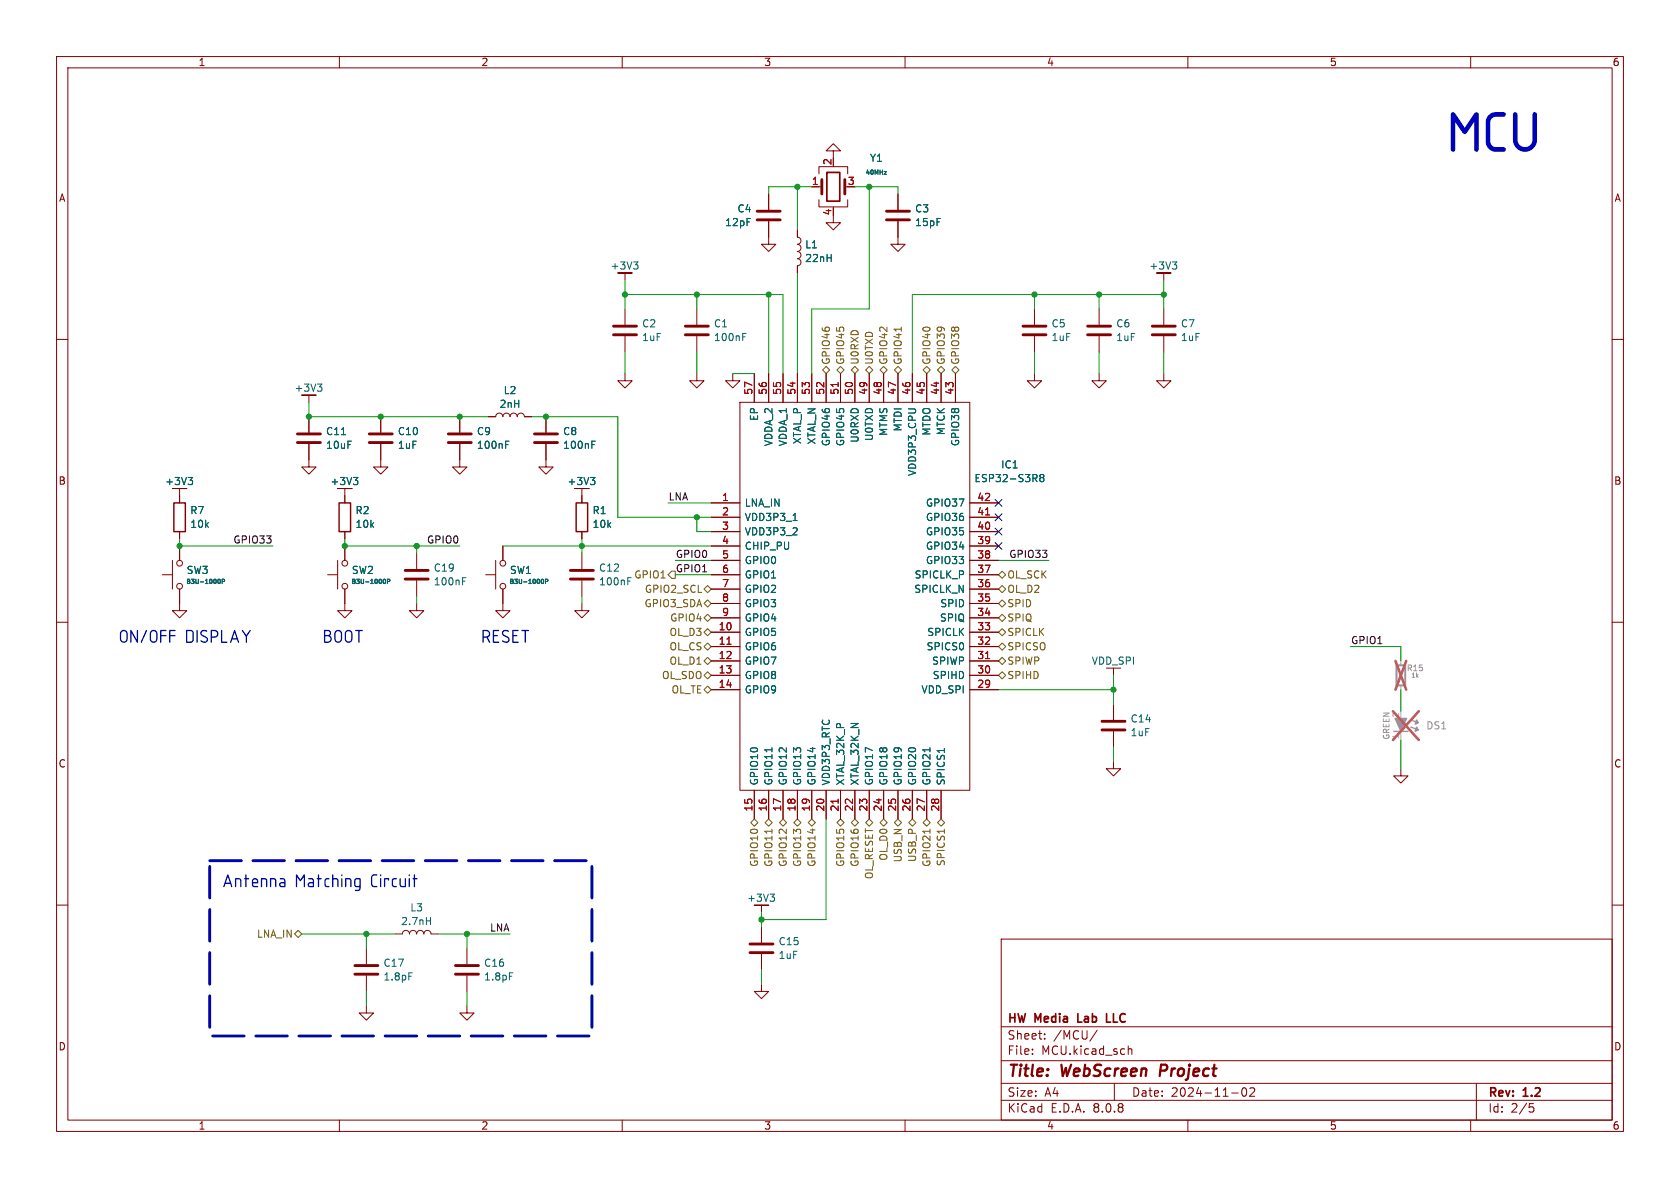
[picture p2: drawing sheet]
<svg xmlns="http://www.w3.org/2000/svg" width="297mm" height="210mm" viewBox="0 0 297 210" stroke-linecap="round" stroke-linejoin="round" font-family="sans-serif">
<g fill="none" stroke="#840000" stroke-width=".18">
<path d="M10 10h277v190h-277zM12 12h273v186h-273zM60 10v2M110 10v2M160 10v2M210 10v2M260 10v2M135.9 39.1v4.1h1.3l-1.3 1.3-1.3-1.3h1.3M135.9 34.3v2.8M143.5 33h1.8M144.8 35.3v1.3h5.1v-1.3M144.8 30.7v-1.2h5.1v1.2"/>
<path d="M147.3 38.1v1.3h1.3l-1.3 1.2-1.3-1.2h1.3M147.3 26.7h1.3l-1.3-1.3-1.3 1.3h1.3v1.2M147.3 36.6v.2M158.7 39.1v4.1h1.3l-1.3 1.3-1.2-1.3h1.2M158.7 34.3v2.8M110.5 48.3v1.2M110.5 54.6v2.8M110.5 59.4v2.8M123.2 54.6v2.8M123.2 59.4v2.8M141 45.7a.63 .63 0 0 1 .6 .7 .63 .63 0 0 1-.6 .6v1.3M141 40.6v1.3a.64 .64 0 0 1 .6 .7 .64 .64 0 0 1-.6 .6 .64 .64 0 0 1 .6 .6 .64 .64 0 0 1-.6 .7 .63 .63 0 0 1 .6 .6 .63 .63 0 0 1-.6 .6"/>
<path d="M182.9 54.6v2.8M182.9 59.4v2.8M194.3 54.6v2.8M194.3 59.4v2.8M205.7 48.3v1.2M205.7 54.6v2.8M205.7 59.4v2.8M10 60h2M54.6 78.5v4.1h1.3l-1.3 1.2-1.3-1.2h1.3M54.6 69.9v1.2M54.6 73.7v2.8M67.3 78.5v4.1h1.3l-1.3 1.2-1.3-1.2h1.3"/>
<path d="M67.3 73.7v2.8M81.3 78.5v4.1h1.2l-1.2 1.2-1.3-1.2h1.3M81.3 73.7v2.8M86.4 73.7h1.2a.64 .64 0 0 1 .7-.7 .64 .64 0 0 1 .6 .7 .64 .64 0 0 1 .6-.7 .64 .64 0 0 1 .7 .7 .64 .64 0 0 1 .6-.7 .64 .64 0 0 1 .6 .7 .64 .64 0 0 1 .7-.7 .64 .64 0 0 1 .6 .7h1.3M96.5 78.5v4.1h1.3l-1.3 1.2-1.3-1.2h1.3M96.5 73.7v2.8M110.5 66v1.3h1.3l-1.3 1.3-1.3-1.3h1.3M123.2 66v1.3h1.3l-1.3 1.3-1.3-1.3h1.3M129.5 66v1.3h1.3l-1.3 1.3-1.2-1.3h1.2M130.8 71.1h40.6v68.6h-40.6zM133.3 66v5.1M135.9 66v5.1"/>
<path d="M138.4 66v5.1M141 66v5.1M143.5 66v5.1M146 66v5.1M148.6 66v5.1M151.1 66v5.1M153.7 66v5.1M156.2 66v5.1M158.7 66v5.1M161.3 66v5.1M163.8 66v5.1M166.4 66v5.1"/>
<path d="M168.9 66v5.1M182.9 66v1.3h1.2l-1.2 1.3-1.3-1.3h1.3M194.3 66v1.3h1.3l-1.3 1.3-1.3-1.3h1.3M205.7 66v1.3h1.3l-1.3 1.3-1.2-1.3h1.2M285 60h2M30.5 99.1v5M31.7 86.4v2.5M31.7 94v1.3M31.7 96.5v2.6M59.7 99.1v5M61 86.4v2.5M61 94v1.3"/>
<path d="M61 96.5v2.6M73.7 97.8v2.8M87.6 99.1v5M88.9 96.5v2.6M102.9 86.4v2.5M102.9 94v1.3M102.9 97.8v2.8M125.7 88.9h5.1M125.7 91.4h5.1M125.7 94h5.1M125.7 99.1h5.1M125.7 96.5h5.1"/>
<path d="M171.4 88.9h5.1M171.4 91.4h5.1M171.4 94h5.1M171.4 99.1h5.1M171.4 96.5h5.1M10 110h2M28.7 101.6h1.8M31.7 104.1v3.9h1.3l-1.3 1.2-1.2-1.2h1.2M57.9 101.6h1.8M61 104.1v3.9h1.2l-1.2 1.2-1.3-1.2h1.3M73.7 106.7v1.3h1.2l-1.2 1.2-1.3-1.2h1.3M73.7 102.6v2.8"/>
<path d="M85.9 101.6h1.7M88.9 104.1v3.9h1.3l-1.3 1.2-1.3-1.2h1.3M102.9 106.7v1.3h1.2l-1.2 1.2-1.3-1.2h1.3M102.9 102.6v2.8M125.7 111.8h5.1M125.7 114.3h5.1M125.7 116.8h5.1M125.7 119.4h5.1M125.7 109.2h5.1M125.7 106.7h5.1M125.7 104.1h5.1M125.7 101.6h5.1"/>
<path d="M171.4 111.8h5.1M171.4 114.3h5.1M171.4 116.8h5.1M171.4 119.4h5.1M171.4 109.2h5.1M171.4 106.7h5.1M171.4 104.1h5.1M171.4 101.6h5.1M196.8 118.1v1.3M285 110h2M125.7 121.9h5.1M133.3 139.7v5.1"/>
<path d="M135.9 139.7v5.1M138.4 139.7v5.1M141 139.7v5.1M143.5 139.7v5.1M146 139.7v5.1M148.6 139.7v5.1M151.1 139.7v5.1M153.7 139.7v5.1M156.2 139.7v5.1M158.7 139.7v5.1M161.3 139.7v5.1M163.8 139.7v5.1"/>
<path d="M166.4 139.7v5.1M171.4 121.9h5.1M196.8 134.6v1.3h1.3l-1.3 1.3-1.2-1.3h1.2M196.8 124.5v2.8M196.8 129.3v2.8M247.6 135.9v1.3h1.3l-1.3 1.2-1.2-1.2h1.2M10 160h2M64.8 177.8v1.3h1.2l-1.2 1.2-1.3-1.2h1.3M64.8 167.6v2.8M64.8 172.5v2.8M69.8 165.1h1.3a.64 .64 0 0 1 .7-.6 .64 .64 0 0 1 .6 .6 .64 .64 0 0 1 .6-.6 .64 .64 0 0 1 .7 .6 .64 .64 0 0 1 .6-.6 .64 .64 0 0 1 .6 .6 .64 .64 0 0 1 .7-.6 .64 .64 0 0 1 .6 .6h1.3M82.5 177.8v1.3h1.3l-1.3 1.2-1.2-1.2h1.2"/>
<path d="M82.5 167.6v2.8M82.5 172.5v2.8M134.6 174v1.3h1.3l-1.3 1.2-1.3-1.2h1.3M134.6 160v1.3M134.6 163.8v2.8M134.6 168.7v2.8M177 166h108v32h-108zM285 160h2M60 198v2M110 198v2M160 198v2M177 194.5h108"/>
<path d="M177 191.5h108M177 187.5h108M177 181.5h108M182.5 186.3v.1M182.5 185.5v.1M184.7 183.6v.1M184.7 182.8v.1M194 182.1l-1.3 2M197 191.5v3M199.5 184.9v1.5M199.5 185.5l.2-.1 .3 .1 .1 .9M210 198v2"/>
<path d="M217.7 193.2h1.2M219.7 192.4l.2-.1a.81 .81 0 0 1 .6 .6 .81 .81 0 0 1-.3 .8l-.2 .1a.81 .81 0 0 1-.3-1.4zM221 192.4l.5-.1 .2 .1 .1 .3-.9 1.1h.9M260 198v2M261 191.5v6.5M270.4 195.1h.7M270.5 195.7h.4l.3 .3-.2 .5-.5 .1"/>
<circle cx="31.8" cy="99.6" r=".51"/>
<circle cx="61" cy="99.6" r=".51"/>
<circle cx="88.9" cy="99.6" r=".51"/>
<circle cx="31.8" cy="103.6" r=".51"/>
<circle cx="61" cy="103.6" r=".51"/>
<circle cx="88.9" cy="103.6" r=".51"/>
</g>
<path d="M205.3 188.2l-.3 2" fill="none" stroke="#840000" stroke-width=".4"/>
<path d="M146.2 30.5h2.3v5.1h-2.3zM190.6 179.2v1.5h.7M195.6 179.2v1.5h.7" fill="none" stroke="#840000" stroke-width=".3"/>
<g fill="none" stroke="#840000" stroke-width=".51">
<path d="M133.9 38.9h4M133.9 37.3h4M145.3 31.8v2.5M149.4 31.8v2.5M156.7 38.9h4.1M156.7 37.3h4.1M108.5 59.2h4M108.5 57.7h4M121.2 59.2h4M121.2 57.7h4M180.8 59.2h4.1M180.8 57.7h4.1"/>
<path d="M192.3 59.2h4M192.3 57.7h4M203.7 59.2h4.1M203.7 57.7h4.1M52.6 78.2h4M52.6 76.7h4M65.3 78.2h4M65.3 76.7h4M79.2 78.2h4.1M79.2 76.7h4.1M94.5 78.2h4.1M94.5 76.7h4.1"/>
<path d="M71.6 102.4h4.1M71.6 100.8h4.1M100.8 102.4h4.1M100.8 100.8h4.1M194.8 129h4.1M194.8 127.5h4.1M62.7 172.2h4.1M62.7 170.7h4.1M80.5 172.2h4.1M80.5 170.7h4.1M132.6 168.4h4.1M132.6 166.9h4.1"/>
</g>
<path d="M148.2 67.6v.7M174.2 91h.8M128.5 113.9h.7M174.2 116.4h.8M148.2 141.3v.7" fill="none" stroke="#a90000" stroke-width=".18"/>
<g fill="none" stroke="#006464" stroke-width=".18">
<path d="M156.3 30.3h.4l-.4 .5h.4M112 46.3h.8l-.4 .5M112.5 46.8l.3 .2v.3l-.3 .3M131.3 59.5h.4M131.3 58.9h.6M207.3 46.3h.7l-.4 .5M207.8 46.8l.2 .2v.3l-.2 .3M56.1 67.9h.8l-.4 .5M56.7 68.4l.2 .2v.3l-.2 .3M60.4 76.8h.7M89.4 78.6h.4M89.4 78h.6"/>
<path d="M104.6 78.6h.5M104.6 78h.6M33.3 84.4h.7l-.4 .5M33.8 84.9l.2 .2v.3l-.2 .3M62.5 84.4h.8l-.5 .5M63 84.9l.3 .2v.3l-.3 .3M104.4 84.4h.8l-.5 .5M104.9 84.9l.3 .2v.3l-.3 .3M140.2 92h.7M182.9 84.5l.4 .6M183.2 83.9l.1 .2-.1 .4M184.1 84.4l-.3-.2 .3-.3h.2l.2 .2-.2 .3"/>
<path d="M184.1 84.4l-.3 .3 .1 .3 .2 .1h.3l.1-.2v-.2l-.2-.3M184.1 84.4h.2M38.6 102.5l.1-.1a.37 .37 0 0 1 .3 .4 .37 .37 0 0 1-.4 .3M39.3 102.8h.3l.1-.3-.4-.1v.8M68 102.4l-.2 .1M68 102.4l.1 .1M68.1 102.5a.37 .37 0 0 1 .1 .4 .37 .37 0 0 1-.4 .2M68.5 102.8h.3l.1-.3-.4-.1v.8M81.8 102.7h.4M81.8 102.1h.6M95.7 102.5l.1-.1a.37 .37 0 0 1 .3 .4 .37 .37 0 0 1-.3 .3h-.1M96.4 102.8h.4v-.3l-.4-.1v.8"/>
<path d="M111 102.7h.4M111 102.1h.6M136.5 132.2v.7M164.4 132.2v.7M166.9 132.3v.7M136.1 158.1h.8l-.4 .4M136.7 158.5l.2 .3v.3l-.2 .2M72.3 172h.6M75.4 162.8h.7M76.1 162.2v1.3M90.1 172h.6"/>
</g>
<path d="M246.4 129.3h2.5M249.4 128.5l1.3 .5-.5 .3 .2-.8 .3 .5M249.4 127.3l1.3 .5-.5 .2 .2-.7 .3 .5" fill="none" stroke="#a1a1a1" stroke-width=".25"/>
<path d="M247.6 116.8v.8M247.6 121.2v.7M247.6 125.7v1.3M247.6 129.3v1.5" fill="none" stroke="#a1a1a1" stroke-width=".18"/>
<path d="M246.6 127h2.1l-1.1 2.3z" fill="#a1a1a1" stroke="#a1a1a1" stroke-width=".25"/>
<path d="M246.7 116.8l1.9 5.1M248.6 116.8l-1.9 5.1M246.3 125.7l4.5 5.1M250.8 125.7l-4.5 5.1" fill="none" stroke="#e65255" stroke-width=".46"/>
<path d="M246.9 117.6h1.5v3.6h-1.5z" fill="none" stroke="#a1a1a1" stroke-width=".38"/>
<path d="M30.7 88.9h2.1v5.1h-2.1zM59.9 88.9h2.1v5.1h-2.1zM101.9 88.9h2v5.1h-2z" fill="none" stroke="#840000" stroke-width=".25"/>
<g fill="none" stroke="#725600" stroke-width=".18">
<path d="M159.3 57.8v.8M145.4 65.4l.6-.6 .7 .6-.7 .6zM148 65.4l.6-.6 .6 .6-.6 .6zM150.5 65.4l.6-.6 .7 .6-.7 .6zM153 65.4l.7-.6 .6 .6-.6 .6zM155.6 65.4l.6-.6 .6 .6-.6 .6zM158.1 65.4l.6-.6 .7 .6-.7 .6zM163.2 65.4l.6-.6 .7 .6-.7 .6zM165.7 65.4l.7-.6 .6 .6-.6 .6zM168.3 65.4l.6-.6 .6 .6-.6 .6zM118.7 101h.7v1.2h-.7l-.6-.6zM124.5 104.1l.6-.6 .6 .6-.6 .7z"/>
<path d="M124.5 116.8l.6-.6 .6 .6-.6 .7zM124.5 114.3l.6-.6 .6 .6-.6 .6zM124.5 109.2l.6-.6 .6 .6-.6 .7zM124.5 119.4l.6-.7 .6 .7-.6 .6zM124.5 106.7l.6-.7 .6 .7-.6 .6zM125.1 111.1l.6 .7-.6 .6-.6-.6zM176.5 101.6l.7-.6 .6 .6-.6 .6zM176.5 109.2l.7-.6 .6 .6-.6 .7zM176.5 106.7l.7-.7 .6 .7-.6 .6zM176.5 119.4l.7-.7 .6 .7-.6 .6zM176.5 104.1l.7-.6 .6 .6-.6 .7zM176.5 114.3l.7-.6 .6 .6-.6 .6z"/>
<path d="M176.5 116.8l.7-.6 .6 .6-.6 .7zM177.2 111.1l.6 .7-.6 .6-.7-.6zM125.1 121.3l.6 .6-.6 .7-.6-.7zM132.7 145.4l.6-.6 .7 .6-.7 .7zM135.3 145.4l.6-.6 .6 .6-.6 .7zM136.5 146.6v.7M137.8 145.4l.6-.6 .7 .6-.7 .7zM140.3 145.4l.7-.6 .6 .6-.6 .7zM142.9 145.4l.6-.6 .6 .6-.6 .7zM148 145.4l.6-.6 .6 .6-.6 .7zM150.5 145.4l.6-.6 .7 .6-.7 .7zM153 145.4l.7-.6 .6 .6-.6 .7z"/>
<path d="M155.6 145.4l.6-.6 .6 .6-.6 .7zM158.1 145.4l.6-.6 .7 .6-.7 .7zM160.7 145.4l.6-.6 .6 .6-.6 .7zM163.2 145.4l.6-.6 .7 .6-.7 .7zM164.4 146.6v.7M165.7 145.4l.7-.6 .6 .6-.6 .7zM166.9 146.6v.7M52.7 164.5l.6 .6-.6 .6-.6-.6z"/>
</g>
<path d="M37.1 152.1h67.5v31h-67.5z" fill="none" stroke="#0000c2" stroke-width=".51" stroke-dasharray="5.6 2"/>
<g fill="none" stroke="#009600" stroke-width=".18">
<path d="M141 33v7.6M143.5 33h-7.6v1.3M151.1 33h7.6v1.3M153.7 33v21.6h-10.2v11.4M110.5 52.1h27.9v13.9M110.5 49.5v5.1M123.2 52.1v2.5M135.9 52.1v13.9M141 48.3v17.7M182.9 52.1v2.5M194.3 52.1v2.5M205.7 52.1h-44.4v13.9"/>
<path d="M205.7 49.5v5.1M54.6 71.1v2.6h31.8M94 73.7h15.2v17.7h16.5M110.5 62.2v3.8M123.2 62.2v3.8M129.5 66h3.8M182.9 62.2v3.8M194.3 62.2v3.8M205.7 62.2v3.8M31.7 95.3v1.2h16.6M61 95.3v1.2h20.3M73.7 96.5v1.3"/>
<path d="M88.9 96.5h36.8M102.9 95.3v2.5M118.1 88.9h7.6M119.4 99.1h6.3M123.2 91.4v2.6h2.5M176.5 99.1h8.9M73.7 105.4v1.3M102.9 105.4v1.3M119.4 101.6h6.3M196.8 119.4v5.1M238.8 114.3h8.8v2.5M176.5 121.9h20.3"/>
<path d="M196.8 132.1v2.5M247.6 121.9v3.8M247.6 130.8v5.1M146 144.8v17.8h-11.4M53.3 165.1h16.5M64.8 165.1v2.5M64.8 175.3v2.5M77.5 165.1h12.7M82.5 165.1v2.5M82.5 175.3v2.5M134.6 161.3v2.5M134.6 171.5v2.5"/>
</g>
<path d="M175.9 95.9l1.2 1.2M175.9 90.8l1.2 1.2M175.9 93.4l1.2 1.2M175.9 88.3l1.2 1.2M177.1 95.9l-1.2 1.2M177.1 90.8l-1.2 1.2M177.1 93.4l-1.2 1.2M177.1 88.3l-1.2 1.2" fill="none" stroke="#000084" stroke-width=".18"/>
<g fill="#009600" stroke="#009600" stroke-width=".18">
<circle cx="153.7" cy="33" r=".46"/>
<circle cx="135.9" cy="52.1" r=".46"/>
<circle cx="141" cy="33" r=".46"/>
<circle cx="73.7" cy="96.5" r=".46"/>
<circle cx="123.2" cy="91.4" r=".46"/>
<circle cx="102.9" cy="96.5" r=".46"/>
<circle cx="196.8" cy="121.9" r=".46"/>
<circle cx="182.9" cy="52.1" r=".46"/>
<circle cx="194.3" cy="52.1" r=".46"/>
<circle cx="205.7" cy="52.1" r=".46"/>
<circle cx="134.6" cy="162.6" r=".46"/>
<circle cx="61" cy="96.5" r=".46"/>
<circle cx="31.7" cy="96.5" r=".46"/>
<circle cx="54.6" cy="73.7" r=".46"/>
<circle cx="64.8" cy="165.1" r=".46"/>
<circle cx="67.3" cy="73.7" r=".46"/>
<circle cx="81.3" cy="73.7" r=".46"/>
<circle cx="82.5" cy="165.1" r=".46"/>
<circle cx="110.5" cy="52.1" r=".46"/>
<circle cx="123.2" cy="52.1" r=".46"/>
<circle cx="96.5" cy="73.7" r=".46"/>
</g>
<text font-size="10.6" fill="#0000c2" x="255.8" y="28.1">MCU</text>
<g font-size="3.5" fill="#0000c2">
<text x="21" y="114.1">ON/OFF</text>
<text x="32.7" y="114.1">DISPLAY</text>
<text x="57" y="114.1">BOOT</text>
<text x="85.1" y="114.1">RESET</text>
<text x="39.2" y="157.3">AntennaMatchingCircuit</text>
</g>
<g font-size="2.8" fill="#840000">
<text x="178" y="190.9">Title:</text>
<text x="187.7" y="190.9">WebScreen</text>
<text x="205.9" y="190.9">Project</text>
</g>
<g font-size="2.1" fill="#840000">
<text x="178" y="184">Sheet:</text>
<text x="178" y="181.2">HW</text>
<text x="183" y="181.2">Media</text>
<text x="186.2" y="184">/MCU/</text>
<text x="191.2" y="181.2">Lab</text>
<text x="196.9" y="181.2">LLC</text>
<text x="178" y="186.7">File:</text>
<text x="184.1" y="186.7">MCU.kicad_sch</text>
<text x="178" y="196.9">KiCad</text>
<text x="178" y="194.1">Size:</text>
<text x="184.7" y="194.1">A4</text>
<text x="185.7" y="196.9">E.D.A.</text>
<text x="193.3" y="196.9">8.0.8</text>
<text x="200" y="194.1">Date:</text>
<text x="207" y="194.1">2024-11-02</text>
<text x="263" y="194.3">Rev:</text>
<text x="263" y="196.9">Id:</text>
<text x="267.1" y="196.9">2/5</text>
<text x="269.4" y="194.3">1.2</text>
</g>
<g font-size="1.8" fill="#840000">
<text x="35" y="11.9">1</text>
<text x="85" y="11.9">2</text>
<text x="135" y="11.9">3</text>
<text x="185" y="11.9">4</text>
<text x="235" y="11.9">5</text>
<text x="285" y="11.9">6</text>
<text x="10.3" y="35.9">A</text>
<text x="285.3" y="35.9">A</text>
<text x="10.3" y="85.9">B</text>
<text x="285.3" y="85.9">B</text>
<text x="10.3" y="135.9">C</text>
<text x="285.3" y="135.9">C</text>
<text x="10.3" y="185.9">D</text>
<text x="285.3" y="185.9">D</text>
<text x="35" y="199.9">1</text>
<text x="85" y="199.9">2</text>
<text x="135" y="199.9">3</text>
<text x="185" y="199.9">4</text>
<text x="235" y="199.9">5</text>
<text x="285" y="199.9">6</text>
</g>
<g font-size="1.8" fill="#a90000">
<text x="147.1" y="29.3" transform="rotate(-90 147.1 29.3)">2</text>
<text x="143.4" y="32.8">1</text>
<text x="149.8" y="32.8">3</text>
<text x="147.1" y="38.2" transform="rotate(-90 147.1 38.2)">4</text>
<text x="133.1" y="69.9" transform="rotate(-90 133.1 69.9)">57</text>
<text x="135.6" y="69.9" transform="rotate(-90 135.6 69.9)">56</text>
<text x="138.2" y="69.9" transform="rotate(-90 138.2 69.9)">55</text>
<text x="140.7" y="69.9" transform="rotate(-90 140.7 69.9)">54</text>
<text x="143.3" y="69.9" transform="rotate(-90 143.3 69.9)">53</text>
<text x="145.8" y="69.9" transform="rotate(-90 145.8 69.9)">52</text>
<text x="148.3" y="69.9" transform="rotate(-90 148.3 69.9)">51</text>
<text x="150.9" y="69.9" transform="rotate(-90 150.9 69.9)">50</text>
<text x="153.4" y="69.9" transform="rotate(-90 153.4 69.9)">49</text>
<text x="156" y="69.9" transform="rotate(-90 156 69.9)">48</text>
<text x="158.5" y="69.9" transform="rotate(-90 158.5 69.9)">47</text>
<text x="161" y="69.9" transform="rotate(-90 161 69.9)">46</text>
<text x="163.6" y="69.9" transform="rotate(-90 163.6 69.9)">45</text>
<text x="166.1" y="69.9" transform="rotate(-90 166.1 69.9)">44</text>
<text x="168.7" y="69.9" transform="rotate(-90 168.7 69.9)">43</text>
<text x="127.6" y="88.6">1</text>
<text x="172.7" y="88.6">42</text>
<text x="127.6" y="91.2">2</text>
<text x="127.6" y="93.7">3</text>
<text x="172.7" y="93.7">40</text>
<text x="172.7" y="91.2">41</text>
<text x="127.6" y="96.3">4</text>
<text x="127.6" y="98.8">5</text>
<text x="127.6" y="101.3">6</text>
<text x="172.7" y="101.3">37</text>
<text x="172.7" y="98.8">38</text>
<text x="172.7" y="96.3">39</text>
<text x="127.6" y="103.9">7</text>
<text x="127.6" y="106.4">8</text>
<text x="172.7" y="106.4">35</text>
<text x="172.7" y="103.9">36</text>
<text x="127" y="111.5">10</text>
<text x="127.6" y="109">9</text>
<text x="172.7" y="111.5">33</text>
<text x="172.7" y="109">34</text>
<text x="127" y="114">11</text>
<text x="127" y="116.6">12</text>
<text x="127" y="119.1">13</text>
<text x="172.7" y="119.1">30</text>
<text x="172.7" y="116.6">31</text>
<text x="172.7" y="114">32</text>
<text x="127" y="121.7">14</text>
<text x="172.7" y="121.7">29</text>
<text x="133.1" y="143.6" transform="rotate(-90 133.1 143.6)">15</text>
<text x="135.6" y="143.6" transform="rotate(-90 135.6 143.6)">16</text>
<text x="138.2" y="143.6" transform="rotate(-90 138.2 143.6)">17</text>
<text x="140.7" y="143.6" transform="rotate(-90 140.7 143.6)">18</text>
<text x="143.3" y="143.6" transform="rotate(-90 143.3 143.6)">19</text>
<text x="145.8" y="143.6" transform="rotate(-90 145.8 143.6)">20</text>
<text x="148.3" y="143.6" transform="rotate(-90 148.3 143.6)">21</text>
<text x="150.9" y="143.6" transform="rotate(-90 150.9 143.6)">22</text>
<text x="153.4" y="143.6" transform="rotate(-90 153.4 143.6)">23</text>
<text x="156" y="143.6" transform="rotate(-90 156 143.6)">24</text>
<text x="158.5" y="143.6" transform="rotate(-90 158.5 143.6)">25</text>
<text x="161" y="143.6" transform="rotate(-90 161 143.6)">26</text>
<text x="163.6" y="143.6" transform="rotate(-90 163.6 143.6)">27</text>
<text x="166.1" y="143.6" transform="rotate(-90 166.1 143.6)">28</text>
</g>
<g font-size="1.8" fill="#006464">
<text x="153.7" y="28.8">Y1</text>
<text x="128.1" y="40.2">12pF</text>
<text x="130.3" y="37.8">C4</text>
<text x="161.7" y="37.8">C3</text>
<text x="161.7" y="40.2">15pF</text>
<text x="107.8" y="47.9">+3V3</text>
<text x="142.2" y="46.5">22nH</text>
<text x="142.2" y="44.1">L1</text>
<text x="203.1" y="47.9">+3V3</text>
<text x="113.4" y="58.1">C2</text>
<text x="126.1" y="58.1">C1</text>
<text x="185.8" y="58.1">C5</text>
<text x="197.2" y="58.1">C6</text>
<text x="208.7" y="58.1">C7</text>
<text x="113.4" y="60.5">1uF</text>
<text x="126.1" y="60.5">100nF</text>
<text x="185.8" y="60.5">1uF</text>
<text x="197.2" y="60.5">1uF</text>
<text x="208.7" y="60.5">1uF</text>
<text x="52" y="69.4">+3V3</text>
<text x="88.9" y="69.9">L2</text>
<text x="57.5" y="77.1">C11</text>
<text x="70.2" y="77.1">C10</text>
<text x="84.2" y="77.1">C9</text>
<text x="88.2" y="72.3">2nH</text>
<text x="99.5" y="77.1">C8</text>
<text x="134.2" y="74.5" transform="rotate(-90 134.2 74.5)">EP</text>
<text x="157.1" y="77.2" transform="rotate(-90 157.1 77.2)">MTMS</text>
<text x="159.6" y="76.4" transform="rotate(-90 159.6 76.4)">MTDI</text>
<text x="164.7" y="77.1" transform="rotate(-90 164.7 77.1)">MTDO</text>
<text x="167.2" y="77" transform="rotate(-90 167.2 77)">MTCK</text>
<text x="57.5" y="79.5">10uF</text>
<text x="70.2" y="79.5">1uF</text>
<text x="84.2" y="79.5">100nF</text>
<text x="99.5" y="79.5">100nF</text>
<text x="136.8" y="79" transform="rotate(-90 136.8 79)">VDDA_2</text>
<text x="139.3" y="79" transform="rotate(-90 139.3 79)">VDDA_1</text>
<text x="141.8" y="78.6" transform="rotate(-90 141.8 78.6)">XTAL_P</text>
<text x="144.4" y="78.7" transform="rotate(-90 144.4 78.7)">XTAL_N</text>
<text x="146.9" y="79" transform="rotate(-90 146.9 79)">GPIO46</text>
<text x="149.5" y="79" transform="rotate(-90 149.5 79)">GPIO45</text>
<text x="152" y="78.4" transform="rotate(-90 152 78.4)">U0RXD</text>
<text x="154.5" y="78.1" transform="rotate(-90 154.5 78.1)">U0TXD</text>
<text x="169.8" y="79" transform="rotate(-90 169.8 79)">GPIO38</text>
<text x="176.9" y="83">IC1</text>
<text x="29.1" y="86">+3V3</text>
<text x="58.3" y="86">+3V3</text>
<text x="100.2" y="86">+3V3</text>
<text x="131.6" y="89.8">LNA_IN</text>
<text x="162.2" y="84.2" transform="rotate(-90 162.2 84.2)">VDD3P3_CPU</text>
<text x="163.6" y="89.8">GPIO37</text>
<text x="172.2" y="85.4">ESP32-S3R8</text>
<text x="33.5" y="91.1">R7</text>
<text x="33.5" y="93.5">10k</text>
<text x="62.7" y="91.1">R2</text>
<text x="62.7" y="93.5">10k</text>
<text x="104.7" y="91.1">R1</text>
<text x="104.7" y="93.5">10k</text>
<text x="131.6" y="92.3">VDD3P3_1</text>
<text x="131.6" y="94.8">VDD3P3_2</text>
<text x="163.6" y="94.8">GPIO35</text>
<text x="163.6" y="92.3">GPIO36</text>
<text x="32.9" y="101.7">SW3</text>
<text x="62.1" y="101.7">SW2</text>
<text x="76.6" y="101.3">C19</text>
<text x="90.1" y="101.7">SW1</text>
<text x="105.8" y="101.3">C12</text>
<text x="131.6" y="97.4">CHIP_PU</text>
<text x="131.6" y="99.9">GPIO0</text>
<text x="163.6" y="99.9">GPIO33</text>
<text x="163.6" y="97.4">GPIO34</text>
<text x="76.6" y="103.7">100nF</text>
<text x="105.8" y="103.7">100nF</text>
<text x="131.6" y="102.5">GPIO1</text>
<text x="131.6" y="105">GPIO2</text>
<text x="131.6" y="107.5">GPIO3</text>
<text x="161.5" y="105">SPICLK_N</text>
<text x="161.6" y="102.5">SPICLK_P</text>
<text x="166.1" y="107.5">SPID</text>
<text x="131.6" y="112.6">GPIO5</text>
<text x="131.6" y="110.1">GPIO4</text>
<text x="163.8" y="112.6">SPICLK</text>
<text x="166.1" y="110.1">SPIQ</text>
<text x="131.6" y="115.2">GPIO6</text>
<text x="131.6" y="117.7">GPIO7</text>
<text x="163.7" y="115.2">SPICS0</text>
<text x="164.7" y="117.7">SPIWP</text>
<text x="192.9" y="117.7">VDD_SPI</text>
<text x="131.6" y="120.2">GPIO8</text>
<text x="131.6" y="122.8">GPIO9</text>
<text x="162.8" y="122.8">VDD_SPI</text>
<text x="164.8" y="120.2">SPIHD</text>
<text x="199.8" y="130.3">1uF</text>
<text x="199.8" y="127.9">C14</text>
<text x="134.2" y="138.9" transform="rotate(-90 134.2 138.9)">GPIO10</text>
<text x="136.8" y="138.9" transform="rotate(-90 136.8 138.9)">GPIO11</text>
<text x="139.3" y="138.9" transform="rotate(-90 139.3 138.9)">GPIO12</text>
<text x="141.8" y="138.9" transform="rotate(-90 141.8 138.9)">GPIO13</text>
<text x="144.4" y="138.9" transform="rotate(-90 144.4 138.9)">GPIO14</text>
<text x="146.9" y="138.9" transform="rotate(-90 146.9 138.9)">VDD3P3_RTC</text>
<text x="149.5" y="138.9" transform="rotate(-90 149.5 138.9)">XTAL_32K_P</text>
<text x="152" y="138.9" transform="rotate(-90 152 138.9)">XTAL_32K_N</text>
<text x="154.5" y="138.9" transform="rotate(-90 154.5 138.9)">GPIO17</text>
<text x="157.1" y="138.9" transform="rotate(-90 157.1 138.9)">GPIO18</text>
<text x="159.6" y="138.9" transform="rotate(-90 159.6 138.9)">GPIO19</text>
<text x="162.2" y="138.9" transform="rotate(-90 162.2 138.9)">GPIO20</text>
<text x="164.7" y="138.9" transform="rotate(-90 164.7 138.9)">GPIO21</text>
<text x="167.2" y="138.9" transform="rotate(-90 167.2 138.9)">SPICS1</text>
<text x="72.4" y="161.3">L3</text>
<text x="132" y="159.6">+3V3</text>
<text x="70.8" y="163.7">2.7nH</text>
<text x="137.6" y="167.3">C15</text>
<text x="67.7" y="171.1">C17</text>
<text x="67.7" y="173.5">1.8pF</text>
<text x="85.5" y="171.1">C16</text>
<text x="85.5" y="173.5">1.8pF</text>
<text x="137.6" y="169.7">1uF</text>
</g>
<g font-size="1.8" fill="#725600">
<text x="146.9" y="64.6" transform="rotate(-90 146.9 64.6)">GPIO46</text>
<text x="149.5" y="64.6" transform="rotate(-90 149.5 64.6)">GPIO45</text>
<text x="152" y="64.6" transform="rotate(-90 152 64.6)">U0RXD</text>
<text x="154.5" y="64.6" transform="rotate(-90 154.5 64.6)">U0TXD</text>
<text x="157.1" y="64.6" transform="rotate(-90 157.1 64.6)">GPIO42</text>
<text x="159.6" y="64.6" transform="rotate(-90 159.6 64.6)">GPIO41</text>
<text x="164.7" y="64.6" transform="rotate(-90 164.7 64.6)">GPIO40</text>
<text x="167.2" y="64.6" transform="rotate(-90 167.2 64.6)">GPIO39</text>
<text x="169.8" y="64.6" transform="rotate(-90 169.8 64.6)">GPIO38</text>
<text x="112" y="102.5">GPIO1</text>
<text x="113.8" y="107.5">GPIO3_SDA</text>
<text x="113.9" y="105">GPIO2_SCL</text>
<text x="178" y="102.5">OL_SCK</text>
<text x="178" y="107.5">SPID</text>
<text x="178" y="105">OL_D2</text>
<text x="118.3" y="112.6">OL_D3</text>
<text x="118.4" y="110.1">GPIO4</text>
<text x="178" y="110.1">SPIQ</text>
<text x="178" y="112.6">SPICLK</text>
<text x="118.3" y="117.7">OL_D1</text>
<text x="118.3" y="115.2">OL_CS</text>
<text x="178" y="115.2">SPICSO</text>
<text x="178" y="117.7">SPIWP</text>
<text x="116.9" y="120.2">OL_SDO</text>
<text x="118.6" y="122.8">OL_TE</text>
<text x="178" y="120.2">SPIHD</text>
<text x="134.2" y="153.3" transform="rotate(-90 134.2 153.3)">GPIO10</text>
<text x="136.8" y="153.3" transform="rotate(-90 136.8 153.3)">GPIO11</text>
<text x="139.3" y="153.3" transform="rotate(-90 139.3 153.3)">GPIO12</text>
<text x="141.8" y="153.3" transform="rotate(-90 141.8 153.3)">GPIO13</text>
<text x="144.4" y="153.3" transform="rotate(-90 144.4 153.3)">GPIO14</text>
<text x="149.5" y="153.3" transform="rotate(-90 149.5 153.3)">GPIO15</text>
<text x="152" y="153.3" transform="rotate(-90 152 153.3)">GPIO16</text>
<text x="154.5" y="155.5" transform="rotate(-90 154.5 155.5)">OL_RESET</text>
<text x="157.1" y="152.2" transform="rotate(-90 157.1 152.2)">OL_D0</text>
<text x="159.6" y="152.6" transform="rotate(-90 159.6 152.6)">USB_N</text>
<text x="162.2" y="152.5" transform="rotate(-90 162.2 152.5)">USB_P</text>
<text x="164.7" y="153.3" transform="rotate(-90 164.7 153.3)">GPIO21</text>
<text x="167.2" y="153.2" transform="rotate(-90 167.2 153.2)">SPICS1</text>
<text x="45.3" y="166">LNA_IN</text>
</g>
<g font-size="1.8" fill="#0f0f0f">
<text x="118.1" y="88.6">LNA</text>
<text x="41.2" y="96.2">GPIO33</text>
<text x="75.4" y="96.2">GPIO0</text>
<text x="119.4" y="101.3">GPIO1</text>
<text x="119.4" y="98.7">GPIO0</text>
<text x="178.3" y="98.7">GPIO33</text>
<text x="238.8" y="114">GPIO1</text>
<text x="86.5" y="164.8">LNA</text>
</g>
<text font-size="1.8" fill="#989898" x="252.1" y="129.1">DS1</text>
<g font-size="1.4" fill="#989898">
<text x="248.6" y="118.8">R15</text>
<text x="245.8" y="130.9" transform="rotate(-90 245.8 130.9)">GREEN</text>
</g>
<g font-size="1.4" fill="#aaa">
<text x="247.4" y="130.8" transform="rotate(-90 247.4 130.8)">1</text>
<text x="247.4" y="127" transform="rotate(-90 247.4 127)">2</text>
</g>
<g font-size="1.1" fill="#006464">
<text x="152.9" y="31.1">40MHz</text>
<text x="32.8" y="103.4">B3U-1000P</text>
<text x="62" y="103.4">B3U-1000P</text>
<text x="90" y="103.4">B3U-1000P</text>
</g>
<text font-size="1.1" fill="#989898" x="249.4" y="120">1k</text>
</svg>
